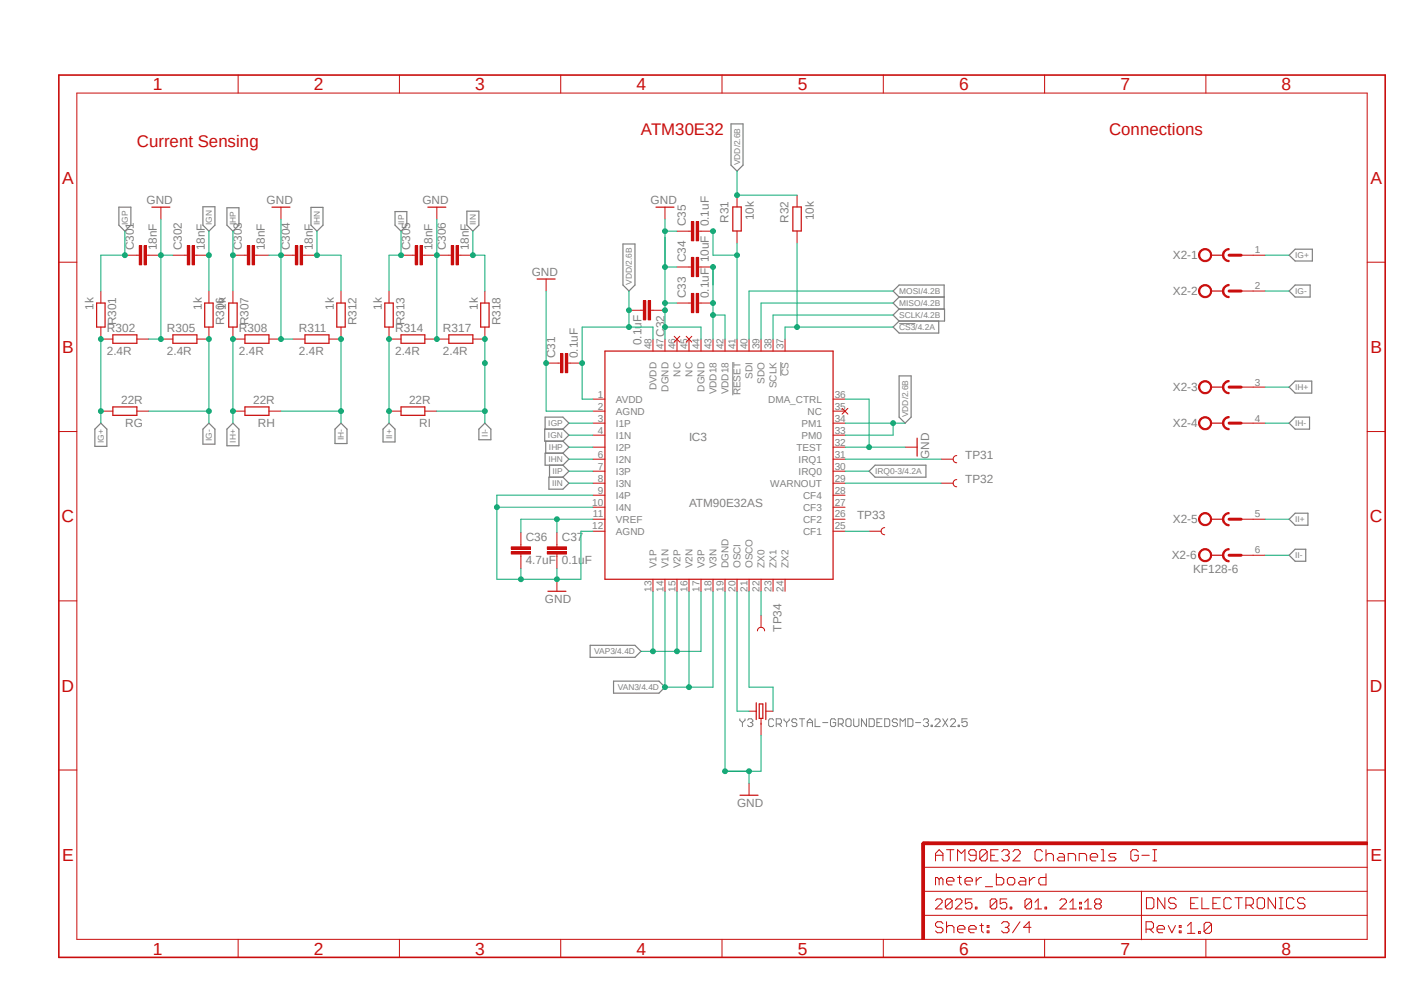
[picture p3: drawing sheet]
<svg xmlns="http://www.w3.org/2000/svg" width="297mm" height="210mm" viewBox="0 0 297 210" stroke-linecap="round" stroke-linejoin="round" font-family="sans-serif">
<path d="M12.1 15.5l281.3 187.3M293.4 15.5l-281.3 187.3" fill="none" stroke="#fff" stroke-width=".21"/>
<g fill="none" stroke="#808080" stroke-width=".21">
<path d="M155 76.6v7M165.2 76.6v2.9M190.2 68.5h3.4M156.5 152v.3l.6 .5M157.1 152.8v.9M157.6 152v.3l-.5 .5M158.2 152.3l.2-.3h.6l.3 .3v.3l-.3 .2M158.7 152.8h.3M159 152.8l.3 .3v.3l-.3 .3h-.6l-.2-.3M163.7 152.3l-.3-.3h-.5l-.3 .3v1.1l.3 .3h.5l.3-.3M164.2 153.1h.9l.2-.3v-.5l-.2-.3h-.9v1.7M164.8 153.1l.5 .6"/>
<path d="M165.9 152v.3l.5 .5M166.4 152.8v.9M167 152v.3l-.6 .5M168.6 152.3l-.3-.3h-.5l-.3 .3v.3l.3 .2h.5l.3 .3v.3l-.3 .3h-.5l-.3-.3M169.1 152h1.1M169.7 152v1.7M170.8 152.8h1.1M170.8 153.7v-1.1l.5-.6 .6 .6v1.1M172.4 152v1.7h1.1M174 152.8h1.1M176.8 152.3l-.3-.3h-.6l-.2 .3v1.1l.2 .3h.6l.3-.3v-.6h-.6M177.3 153.1h.8l.3-.3v-.5l-.3-.3h-.8v1.7"/>
<path d="M177.8 153.1l.6 .6M179.2 152h.6l.2 .3v1.1l-.2 .3h-.6l-.3-.3v-1.1zM180.6 152v1.4l.2 .3h.6l.3-.3v-1.4M183.3 152v1.7l-1.1-1.7v1.7M183.9 152h.8l.3 .3v1.1l-.3 .3h-.8zM185.5 152.8h.6M186.6 152h-1.1v1.7h1.1M187.2 152h.8l.2 .3v1.1l-.2 .3h-.8zM189.9 152.3l-.3-.3h-.5l-.3 .3v.3l.3 .2h.5l.3 .3v.3l-.3 .3h-.5l-.3-.3M190.4 153.7v-1.7l.6 .6 .5-.6v1.7M192.1 152h.8l.2 .3v1.1l-.2 .3h-.8zM193.7 152.8h1.1"/>
<path d="M195.3 152.3l.3-.3h.5l.3 .3v.3l-.3 .2M195.9 152.8h.2M196.1 152.8l.3 .3v.3l-.3 .3h-.5l-.3-.3M197 153.4h.2v.3h-.2zM197.8 152.3l.2-.3h.6l.3 .3v.3l-1.1 1.1h1.1M199.4 152l1.1 1.7M200.5 152l-1.1 1.7M201 152.3l.3-.3h.5l.3 .3v.3l-1.1 1.1h1.1M202.7 153.4h.2v.3h-.2zM204.6 152h-1.1v.8l.5-.2h.3l.3 .2v.6l-.3 .3h-.5l-.3-.3"/>
</g>
<g fill="none" stroke="#808080" stroke-width=".25">
<path d="M154.6 26.2h2.6v8.7l-1.3 1.3-1.3-1.3zM25.1 43.8h2.6v3.8l-1.3 1.3-1.3-1.3zM42.9 43.7h2.6v3.9l-1.3 1.3-1.3-1.3zM48 43.9h2.5v3.7l-1.2 1.3-1.3-1.3zM65.8 43.9h2.5v3.7l-1.2 1.3-1.3-1.3zM83.6 44.7h2.5v2.9l-1.3 1.3-1.2-1.3zM98.8 44.7h2.5v2.9l-1.3 1.3-1.2-1.3zM131.8 51.6h2.5v8.7l-1.2 1.3-1.3-1.3zM272.7 54l1.3-1.3h3.6v2.5h-3.6zM190.2 79.5h2.5v8.7l-1.2 1.3-1.3-1.3zM190.2 62.8l-1.3 1.3 1.3 1.3M190.2 62.8h9.5"/>
<path d="M190.2 65.4h9.6v2.5h-9.6M190.2 62.8l-1.3-1.2 1.3-1.3h9.5v5.1M190.2 65.4l-1.3 1.2 1.3 1.3M190.2 67.9l-1.3 1.3 1.3 1.2h8.4v-2.5M272.7 61.6l1.3-1.3h3.2v2.5h-3.2zM21.3 89.5l1.3 1.3v3.6h-2.5v-3.6zM44.2 89.5l1.3 1.3v3.1h-2.6v-3.1zM49.3 89.5l1.2 1.3v3.5h-2.5v-3.5zM70.9 90.8l1.2-1.3 1.3 1.3v3h-2.5zM81 90.8l1.3-1.3 1.3 1.3v2.7h-2.6zM102.6 89.5l1.2 1.3v2.2h-2.5v-2.2zM115.3 90.8v-2.6h3.8l1.3 1.3-1.3 1.3"/>
<path d="M115.4 93.3v2.5M116.2 98.4v2.5M119.1 90.8h-3.9v2.5h3.9M119.1 95.8h-3.8v2.6h3.8M119.1 90.8l1.3 1.2-1.3 1.3M119.1 98.4l1.3 1.3-1.3 1.2M119.1 93.3l1.3 1.3-1.3 1.2M119.1 95.8l1.3 1.3-1.3 1.3M185.1 98.4h10.8v2.5h-10.8l-1.2-1.2zM272.7 89.5l1.3-1.3h3v2.6h-3zM272.7 81.9l1.3-1.3h3.5v2.5h-3.5zM116.1 100.9h3l1.3 1.3-1.3 1.3h-3z"/>
<path d="M272.7 109.8l1.3-1.3h2.7v2.6h-2.7zM272.7 117.4l1.3-1.2h2.2v2.5h-2.2zM124.8 136.5h9.5l1.3 1.3-1.3 1.2h-9.5zM129.8 144.1h9.6l1.3 1.2-1.3 1.3h-9.6z"/>
</g>
<path d="M29 54h.5M31 54h.5" fill="none" stroke="#c90d0c" stroke-width=".21"/>
<path d="M30.5 51.9h.5v4.1h-.5z" fill-rule="evenodd" fill="#c90d0c"/>
<path d="M30.5 51.9h.5v4.1h-.5z" fill="none" stroke="#c90d0c" stroke-width=".21"/>
<path d="M29.5 51.9h.5v4.1h-.5z" fill-rule="evenodd" fill="#c90d0c"/>
<path d="M26.4 54h2.6M29.5 51.9h.5v4.1h-.5zM31.5 54h2.5M39.1 54h.5M41.1 54h.6" fill="none" stroke="#c90d0c" stroke-width=".21"/>
<path d="M40.6 51.9h.5v4.1h-.5z" fill-rule="evenodd" fill="#c90d0c"/>
<path d="M40.6 51.9h.5v4.1h-.5z" fill="none" stroke="#c90d0c" stroke-width=".21"/>
<path d="M39.6 51.9h.5v4.1h-.5z" fill-rule="evenodd" fill="#c90d0c"/>
<path d="M36.6 54h2.5M39.6 51.9h.5v4.1h-.5zM41.7 54h2.5M51.8 54h.5M53.8 54h.6" fill="none" stroke="#c90d0c" stroke-width=".21"/>
<path d="M53.3 51.9h.5v4.1h-.5z" fill-rule="evenodd" fill="#c90d0c"/>
<path d="M53.3 51.9h.5v4.1h-.5z" fill="none" stroke="#c90d0c" stroke-width=".21"/>
<path d="M52.3 51.9h.5v4.1h-.5z" fill-rule="evenodd" fill="#c90d0c"/>
<path d="M49.3 54h2.5M52.3 51.9h.5v4.1h-.5zM54.4 54h2.5M62 54h.5M64 54h.5" fill="none" stroke="#c90d0c" stroke-width=".21"/>
<path d="M63.5 51.9h.5v4.1h-.5z" fill-rule="evenodd" fill="#c90d0c"/>
<path d="M63.5 51.9h.5v4.1h-.5z" fill="none" stroke="#c90d0c" stroke-width=".21"/>
<path d="M62.5 51.9h.5v4.1h-.5z" fill-rule="evenodd" fill="#c90d0c"/>
<g fill="none" stroke="#c90d0c" stroke-width=".21">
<path d="M59.4 54h2.6M62.5 51.9h.5v4.1h-.5zM64.5 54h2.6M138.1 71.7v2.6M140.7 71.7v2.6M142.6 71.1l1.2 1.2M143.2 71.7v2.6M143.8 71.1l-1.2 1.2M145.2 71.1l1.1 1.2M145.8 71.7v2.6M146.3 71.1l-1.1 1.2M148.3 71.7v2.6"/>
<path d="M150.8 71.7v2.6M153.4 71.7v2.6M155.9 71.7v2.6M158.5 71.7v2.6M161 71.7v2.6M163.5 71.7v2.6M166.1 71.7v2.6M125.4 87h2.6M125.4 84.4h2.6M125.4 92h2.6M125.4 89.5h2.6M125.4 97.1h2.6"/>
<path d="M125.4 94.6h2.6M125.4 99.7h2.6M176.2 87h2.6M176.2 84.4h2.6M176.2 92h2.6M176.2 89.5h2.6M176.2 97.1h2.6M176.2 94.6h2.6M176.2 99.7h2.6M178.1 86.4l1.3 1.2M179.4 86.4l-1.3 1.2M117.8 115.1v.6"/>
<path d="M117.8 117.2v.5M125.4 112.4h2.6M125.4 109.8h2.6M125.4 107.3h2.6M125.4 104.7h2.6M125.4 102.2h2.6M176.2 112.4h2.6M176.2 109.8h2.6M176.2 107.3h2.6M176.2 104.7h2.6M176.2 102.2h2.6M138.1 122.5v2.6"/>
<path d="M140.7 122.5v2.6M143.2 122.5v2.6M145.8 122.5v2.6M148.3 122.5v2.6M150.8 122.5v2.6M153.4 122.5v2.6M155.9 122.5v2.6M158.5 122.5v2.6M161 122.5v2.6M163.5 122.5v2.6M166.1 122.5v2.6"/>
</g>
<path d="M128 74.3h48.2v48.2h-48.2z" fill="none" stroke="#c90d0c" stroke-width=".25"/>
<path d="M115.8 116.7h4v.5h-4z" fill-rule="evenodd" fill="#c90d0c"/>
<path d="M115.8 116.7h4v.5h-4z" fill="none" stroke="#c90d0c" stroke-width=".21"/>
<path d="M115.8 115.7h4v.5h-4z" fill-rule="evenodd" fill="#c90d0c"/>
<path d="M145.8 56.5h.5M147.8 56.5h.5M115.8 115.7h4v.5h-4zM117.8 112.6v2.5M117.8 117.7v2.5" fill="none" stroke="#c90d0c" stroke-width=".21"/>
<path d="M147.3 54.4h.5v4.1h-.5z" fill-rule="evenodd" fill="#c90d0c"/>
<path d="M147.3 54.4h.5v4.1h-.5z" fill="none" stroke="#c90d0c" stroke-width=".21"/>
<path d="M146.3 54.4h.5v4.1h-.5z" fill-rule="evenodd" fill="#c90d0c"/>
<path d="M143.2 56.5h2.6M146.3 54.4h.5v4.1h-.5zM148.3 56.5h2.5M155.9 41.3v2.5M155.9 48.9v2.5M110.2 115.1v.6M110.2 117.2v.5" fill="none" stroke="#c90d0c" stroke-width=".21"/>
<path d="M155 43.8h1.8v5.1h-1.8z" fill="none" stroke="#c90d0c" stroke-width=".25"/>
<path d="M108.2 116.7h4v.5h-4z" fill-rule="evenodd" fill="#c90d0c"/>
<path d="M108.2 116.7h4v.5h-4z" fill="none" stroke="#c90d0c" stroke-width=".21"/>
<path d="M108.2 115.7h4v.5h-4z" fill-rule="evenodd" fill="#c90d0c"/>
<path d="M34 43.8v2.6M59.4 43.8v2.6M115.5 59v2.6M140.7 43.8v2.6M118.1 76.8h.5M120.1 76.8h.5M191.5 94.6h2.5M108.2 115.7h4v.5h-4zM110.2 112.6v2.5M110.2 117.7v2.5M117.8 122.5v2.6" fill="none" stroke="#c90d0c" stroke-width=".21"/>
<path d="M32.1 43.8h3.8M57.5 43.8h3.8M113.6 59h3.8M138.8 43.8h3.8M194 92.7v3.8M115.9 125.1h3.8" fill="none" stroke="#c90d0c" stroke-width=".25"/>
<path d="M119.6 74.8h.5v4h-.5z" fill-rule="evenodd" fill="#c90d0c"/>
<path d="M119.6 74.8h.5v4h-.5z" fill="none" stroke="#c90d0c" stroke-width=".21"/>
<path d="M118.6 74.8h.5v4h-.5z" fill-rule="evenodd" fill="#c90d0c"/>
<path d="M145.8 48.9h.5M147.8 48.9h.5M115.5 76.8h2.6M118.6 74.8h.5v4h-.5zM120.6 76.8h2.5" fill="none" stroke="#c90d0c" stroke-width=".21"/>
<path d="M147.3 46.9h.5v4h-.5z" fill-rule="evenodd" fill="#c90d0c"/>
<path d="M147.3 46.9h.5v4h-.5z" fill="none" stroke="#c90d0c" stroke-width=".21"/>
<path d="M146.3 46.9h.5v4h-.5z" fill-rule="evenodd" fill="#c90d0c"/>
<path d="M143.2 48.9h2.6M146.3 46.9h.5v4h-.5zM148.3 48.9h2.5M145.8 64.1h.5M147.8 64.1h.5" fill="none" stroke="#c90d0c" stroke-width=".21"/>
<path d="M147.3 62.1h.5v4h-.5z" fill-rule="evenodd" fill="#c90d0c"/>
<path d="M147.3 62.1h.5v4h-.5z" fill="none" stroke="#c90d0c" stroke-width=".21"/>
<path d="M146.3 62.1h.5v4h-.5z" fill-rule="evenodd" fill="#c90d0c"/>
<path d="M135.6 65.6h.5M137.6 65.6h.5M143.2 64.1h2.6M146.3 62.1h.5v4h-.5zM148.3 64.1h2.5" fill="none" stroke="#c90d0c" stroke-width=".21"/>
<path d="M136.1 63.6h.5v4h-.5z" fill-rule="evenodd" fill="#c90d0c"/>
<path d="M136.1 63.6h.5v4h-.5z" fill="none" stroke="#c90d0c" stroke-width=".21"/>
<path d="M137.1 63.6h.5v4h-.5z" fill-rule="evenodd" fill="#c90d0c"/>
<path d="M87.3 54h.5M89.4 54h.5M133.1 65.6h2.5M137.1 63.6h.5v4h-.5zM138.1 65.6h2.6" fill="none" stroke="#c90d0c" stroke-width=".21"/>
<path d="M88.9 51.9h.5v4.1h-.5z" fill-rule="evenodd" fill="#c90d0c"/>
<path d="M88.9 51.9h.5v4.1h-.5z" fill="none" stroke="#c90d0c" stroke-width=".21"/>
<path d="M87.8 51.9h.5v4.1h-.5z" fill-rule="evenodd" fill="#c90d0c"/>
<path d="M84.8 54h2.5M87.8 51.9h.5v4.1h-.5zM89.9 54h2.5M95 54h.5M97 54h.5" fill="none" stroke="#c90d0c" stroke-width=".21"/>
<path d="M96.5 51.9h.5v4.1h-.5z" fill-rule="evenodd" fill="#c90d0c"/>
<path d="M96.5 51.9h.5v4.1h-.5z" fill="none" stroke="#c90d0c" stroke-width=".21"/>
<path d="M95.5 51.9h.5v4.1h-.5z" fill-rule="evenodd" fill="#c90d0c"/>
<path d="M92.4 54h2.6M92.4 43.8v2.6M95.5 51.9h.5v4.1h-.5zM97.5 54h2.5M82.3 61.6v2.5M82.3 69.2v2.5M102.6 61.6v2.5M102.6 69.2v2.5M158.5 165.7v2.5" fill="none" stroke="#c90d0c" stroke-width=".21"/>
<path d="M90.5 43.8h3.8M81.4 64.1h1.8v5.1h-1.8zM101.7 64.1h1.8v5.1h-1.8zM156.5 168.2h3.9" fill="none" stroke="#c90d0c" stroke-width=".25"/>
<path d="M195 178.4h.6v20.3h-.6z" fill-rule="evenodd" fill="#c90d0c"/>
<path d="M195 178.4h.6v20.3h-.6z" fill="none" stroke="#c90d0c" stroke-width=".21"/>
<path d="M195.2 178.1h94v.5h-94z" fill-rule="evenodd" fill="#c90d0c"/>
<g fill="none" stroke="#c90d0c" stroke-width=".21">
<path d="M16.3 19.7h272.9v179h-272.9zM50.4 15.9v3.8M84.5 15.9v3.8M118.6 15.9v3.8M152.7 15.9v3.8M186.9 15.9v3.8M221 15.9v3.8M255.1 15.9v3.8M12.4 55.5h3.9M289.2 55.5h3.8M21.3 61.6v2.5M21.3 69.2v2.5"/>
<path d="M44.2 61.6v2.5M44.2 69.2v2.5M49.3 61.6v2.5M49.3 69.2v2.5M72.1 61.6v2.5M72.1 69.2v2.5M12.4 91.3h3.9M289.2 91.3h3.8M12.4 127.1h3.9M289.2 127.1h3.8M12.4 162.9h3.9M195.2 178.1h94v.5h-94z"/>
<path d="M200.2 179.7h1.6M201 179.7v2.4M211.2 179.7h-1.6v2.4h1.6M221.3 179.7v2.4M233 179.7h.4v2.4M243.9 179.7h.8M244.3 179.7v2.4M289.2 162.9h3.8M50.4 198.7v3.8M84.5 198.7v3.8M118.6 198.7v3.8M152.7 198.7v3.8"/>
<path d="M186.9 198.7v3.8M195.3 193.6h93.9M195.3 188.5h93.9M195.3 183.4h93.9M197.9 182.1v-1.6l.8-.8 .8 .8v1.6M197.9 190.5l.3-.4h.8l.3 .4v.3l-1.4 1.4h1.4M197.9 180.9h1.6M198.7 186l-.4-.4h-.4v1.6M198.7 186l.4-.4 .4 .4v1.2M198.7 186v1.2M199.5 195.3l-.4-.4h-.8l-.4 .4v.4l.4 .4h.8l.4 .4v.4l-.4 .4h-.8l-.4-.4M200.2 196.1l.4-.4h.8l.4 .4v1.2"/>
<path d="M200.2 186.4h1.6v-.4l-.4-.4h-.8l-.4 .4v.7l.4 .5h.8M200.2 194.9v2.4M201.4 190.5v1.4l-.4 .3h-.6l-.4-.3M201.4 190.5l-.4-.4h-.6l-.4 .4v1.4M201.4 190.5l-1.4 1.4M202.1 190.5l.3-.4h.8l.3 .4v.3l-1.4 1.4h1.4M202.6 196.5h1.5v-.4l-.3-.4h-.8l-.4 .4v.8l.4 .4h.8M202.6 182.1v-2.4l.8 .8 .7-.8v2.4M202.6 185.6h.8M203 185.2v1.5l.4 .5M204.1 186.4h1.6v-.4l-.4-.4h-.7l-.5 .4v.7l.5 .5h.7M204.9 196.5h1.6v-.4l-.4-.4h-.8l-.4 .4v.8l.4 .4h.8"/>
<path d="M205.6 190.1h-1.4v1.1l.7-.4h.4l.3 .4v.7l-.3 .3h-.7l-.4-.3M206.3 191.9h.4v.3h-.4zM206.5 180.9h-1.2l-.4-.4v-.4l.4-.4h.8l.4 .4v1.6l-.4 .4h-.8l-.4-.4M206.5 185.6v1.6M207.3 195.7h.7M207.6 195.3v1.6l.4 .4M207.6 185.6h-.3l-.8 .8M208.4 187.5h1.6M208.8 195.7h.4v.4h-.4zM208.8 196.9h.4v.4h-.4zM208.8 180.1v1.6l-.4 .4h-.8l-.3-.4M208.8 180.1l-.4-.4h-.8l-.3 .4v1.6"/>
<path d="M208.8 180.1l-1.5 1.6M209.6 180.9h.8M210.8 184.8v2.4h1.1l.4-.5v-.7l-.4-.4h-1.1M210.9 190.5v1.4l-.4 .3h-.7l-.3-.3M210.9 190.5l-.4-.4h-.7l-.3 .4v1.4M210.9 190.5l-1.4 1.4M211.9 195.3l.4-.4h.8l.3 .4v.4l-.3 .4M211.9 180.1l.4-.4h.8l.4 .4v.4l-.4 .4M212.6 196.1h.5M212.7 180.9h.4M213 190.1h-1.4v1.1l.7-.4h.3l.4 .4v.7l-.4 .3h-.7l-.3-.3M213.1 196.1l.3 .4v.4l-.3 .4h-.8l-.4-.4"/>
<path d="M213.1 180.9l.4 .4v.4l-.4 .4h-.8l-.4-.4M213.5 185.6h.8l.4 .4v.7l-.4 .5h-.8l-.4-.5v-.7zM213.7 191.9h.3v.3h-.3zM214.3 180.1l.4-.4h.7l.4 .4v.4l-1.5 1.6h1.5M215.8 194.9l-1.6 2.4M215.8 185.6h.8l.4 .4v1.2h-1.2l-.4-.5 .4-.3h1.2M217.8 185.6v1.6M218.1 196.1h-1.6l1.2-1.2v2.4M218.2 190.5v1.4l-.3 .3h-.7l-.4-.3M218.2 190.5l-.3-.4h-.7l-.4 .4v1.4M218.2 190.5l-1.4 1.4M218.9 185.6h-.3l-.8 .8"/>
<path d="M218.9 192.2h1.4M218.9 190.8l.7-.7v2.1M220.5 180.1l-.4-.4h-.8l-.4 .4v1.6l.4 .4h.8l.4-.4M221 198.7v3.8M221.1 191.9h.3v.3h-.3zM221.3 184.8v2.4h-1.2l-.3-.5v-.7l.3-.4h1.2M221.3 180.9l.4-.4h.8l.3 .4v1.2M224 180.5h.8l.4 .4v1.2h-1.2l-.4-.4 .4-.4h1.2M224.2 190.5l.3-.4h.8l.3 .4v.3l-1.4 1.4h1.4M226 182.1v-1.6h1.1l.4 .4v1.2M226.3 192.2h1.4M226.3 190.8l.7-.7v2.1"/>
<path d="M228.3 182.1v-1.6h1.2l.4 .4v1.2M228.4 191.9h.4v.3h-.4zM228.4 190.8h.4v.4h-.4zM229.4 192.2h1.5M229.4 190.8l.8-.7v2.1M230.6 181.3h1.6v-.4l-.4-.4h-.8l-.4 .4v.8l.4 .4h.8M231.9 191.2l-.3 .3v.4l.3 .3h.7l.4-.3v-.4l-.4-.3M231.9 191.2l-.3-.4v-.3l.3-.4h.7l.4 .4v.3l-.4 .4M231.9 191.2h.7M233 182.1h.8M236.1 180.5h-1.2l-.4 .4 .4 .4h.8l.4 .4-.4 .4h-1.2M240.8 180.1l-.4-.4h-.8l-.4 .4v1.6l.4 .4h.8l.4-.4v-.8h-.8"/>
<path d="M241.5 188.5v10.3M241.6 180.9h1.5M242.4 196.5h1.2l.4-.4v-.8l-.4-.4h-1.2v2.4M242.5 189.9h1.2l.4 .3v1.6l-.4 .4h-1.2zM243.2 196.5l.8 .8M243.9 182.1h.8M244.8 196.5h1.5v-.4l-.3-.4h-.8l-.4 .4v.8l.4 .4h.8M246.4 189.9v2.3l-1.5-2.3v2.3M247.1 195.7l.8 1.6 .8-1.6M248.8 190.2l-.4-.3h-.8l-.4 .3v.5l.4 .4h.8l.4 .3v.4l-.4 .4h-.8l-.4-.4M249.5 195.7h.4v.4h-.4zM249.5 196.9h.4v.4h-.4z"/>
<path d="M251.2 195.8l.8-.7v2.3M251.2 197.4h1.6M251.9 191.1h.8M253.4 189.9h-1.5v2.3h1.5M253.5 197h.4v.4h-.4zM254.3 189.9v2.3h1.5M255.1 198.7v3.8M256.3 195.5v1.5l-.4 .4h-.8l-.4-.4M256.3 195.5l-.4-.4h-.8l-.4 .4v1.5M256.3 195.5l-1.6 1.5M256.6 191.1h.7M258.1 189.9h-1.5v2.3h1.5"/>
<path d="M260.5 190.2l-.4-.3h-.8l-.4 .3v1.6l.4 .4h.8l.4-.4M261.2 189.9h1.6M262 189.9v2.3M263.6 191.4h1.2l.3-.3v-.9l-.3-.3h-1.2v2.3M264.4 191.4l.7 .8M265.9 190.2l.4-.3h.8l.4 .3v1.6l-.4 .4h-.8l-.4-.4zM269.8 189.9v2.3l-1.5-2.3v2.3M270.6 192.2h.8M270.6 189.9h.8M271 189.9v2.3M273.7 190.2l-.4-.3h-.8l-.3 .3v1.6l.3 .4h.8l.4-.4M276.1 190.2l-.4-.3h-.8l-.4 .3v.5l.4 .4h.8l.4 .3v.4l-.4 .4h-.8l-.4-.4"/>
</g>
<path d="M196.6 178.4h-1.3v1.2" fill="none" stroke="#c90d0c" stroke-width=".64"/>
<path d="M12.4 15.9h280.6v186.6h-280.6z" fill="none" stroke="#c90d0c" stroke-width=".34"/>
<path d="M256.2 54h2.5M20.4 64.1h1.8v5.1h-1.8zM43.3 64.1h1.8v5.1h-1.8zM48.4 64.1h1.8v5.1h-1.8zM71.2 64.1h1.8v5.1h-1.8z" fill="none" stroke="#c90d0c" stroke-width=".25"/>
<path d="M259 53l.8-.4h.2v.2a1.12 1.12 0 0 0-1.1 1.2 1.12 1.12 0 0 0 1.1 1.1v.2a1.36 1.36 0 0 1-1.3-.8 1.36 1.36 0 0 1 .3-1.5z" fill-rule="evenodd" fill="#c90d0c"/>
<path d="M259 53l.8-.4h.2v.2a1.12 1.12 0 0 0-1.1 1.2 1.12 1.12 0 0 0 1.1 1.1v.2a1.36 1.36 0 0 1-1.3-.8 1.36 1.36 0 0 1 .3-1.5zM262.6 54h2.5" fill="none" stroke="#c90d0c" stroke-width=".21"/>
<path d="M260 54h2.6" fill="none" stroke="#c90d0c" stroke-width=".64"/>
<path d="M253.9 53a1.4 1.4 0 0 1 2.2 .2 1.4 1.4 0 0 1-.8 2.1 1.4 1.4 0 0 1-1.8-1.3h.3a1.15 1.15 0 0 1 1.5-1.2 1.15 1.15 0 0 1 .5 1.9 1.15 1.15 0 0 1-1.9-.3l-.1-.4h-.3z" fill-rule="evenodd" fill="#c90d0c"/>
<path d="M253.9 53a1.4 1.4 0 0 1 2.2 .2 1.4 1.4 0 0 1-.8 2.1 1.4 1.4 0 0 1-1.8-1.3h.3a1.15 1.15 0 0 1 1.5-1.2 1.15 1.15 0 0 1 .5 1.9 1.15 1.15 0 0 1-1.9-.3l-.1-.4h-.3zM265.1 54h2.5" fill="none" stroke="#c90d0c" stroke-width=".21"/>
<path d="M256.2 81.9h2.5" fill="none" stroke="#c90d0c" stroke-width=".25"/>
<path d="M259 80.9l.8-.4h.2v.2a1.14 1.14 0 0 0-1.1 1.2 1.14 1.14 0 0 0 1.1 1.1v.3a1.37 1.37 0 0 1-1.3-.9 1.37 1.37 0 0 1 .3-1.5z" fill-rule="evenodd" fill="#c90d0c"/>
<path d="M259 80.9l.8-.4h.2v.2a1.14 1.14 0 0 0-1.1 1.2 1.14 1.14 0 0 0 1.1 1.1v.3a1.37 1.37 0 0 1-1.3-.9 1.37 1.37 0 0 1 .3-1.5zM262.6 81.9h2.5" fill="none" stroke="#c90d0c" stroke-width=".21"/>
<path d="M260 81.9h2.6" fill="none" stroke="#c90d0c" stroke-width=".64"/>
<path d="M253.9 81a1.39 1.39 0 0 1 2.2 .1 1.39 1.39 0 0 1-.8 2.1 1.39 1.39 0 0 1-1.8-1.3h.3a1.15 1.15 0 0 1 1.5-1.2 1.15 1.15 0 0 1 .5 1.9 1.15 1.15 0 0 1-1.9-.3l-.1-.4h-.3z" fill-rule="evenodd" fill="#c90d0c"/>
<path d="M253.9 81a1.39 1.39 0 0 1 2.2 .1 1.39 1.39 0 0 1-.8 2.1 1.39 1.39 0 0 1-1.8-1.3h.3a1.15 1.15 0 0 1 1.5-1.2 1.15 1.15 0 0 1 .5 1.9 1.15 1.15 0 0 1-1.9-.3l-.1-.4h-.3zM265.1 81.9h2.5" fill="none" stroke="#c90d0c" stroke-width=".21"/>
<path d="M256.2 89.5h2.5" fill="none" stroke="#c90d0c" stroke-width=".25"/>
<path d="M259 88.5l.8-.4h.2v.2a1.14 1.14 0 0 0-1.1 1.2 1.14 1.14 0 0 0 1.1 1.1v.3a1.39 1.39 0 0 1-1.3-.9 1.39 1.39 0 0 1 .3-1.5z" fill-rule="evenodd" fill="#c90d0c"/>
<path d="M259 88.5l.8-.4h.2v.2a1.14 1.14 0 0 0-1.1 1.2 1.14 1.14 0 0 0 1.1 1.1v.3a1.39 1.39 0 0 1-1.3-.9 1.39 1.39 0 0 1 .3-1.5zM262.6 89.5h2.5" fill="none" stroke="#c90d0c" stroke-width=".21"/>
<path d="M260 89.5h2.6" fill="none" stroke="#c90d0c" stroke-width=".64"/>
<path d="M253.9 88.6a1.39 1.39 0 0 1 2.2 .2 1.39 1.39 0 0 1-.8 2.1 1.39 1.39 0 0 1-1.8-1.4h.3a1.15 1.15 0 0 1 1.5-1.1 1.15 1.15 0 0 1 .5 1.8 1.15 1.15 0 0 1-1.9-.3l-.1-.4h-.3z" fill-rule="evenodd" fill="#c90d0c"/>
<path d="M253.9 88.6a1.39 1.39 0 0 1 2.2 .2 1.39 1.39 0 0 1-.8 2.1 1.39 1.39 0 0 1-1.8-1.4h.3a1.15 1.15 0 0 1 1.5-1.1 1.15 1.15 0 0 1 .5 1.8 1.15 1.15 0 0 1-1.9-.3l-.1-.4h-.3zM265.1 89.5h2.5" fill="none" stroke="#c90d0c" stroke-width=".21"/>
<path d="M256.2 109.8h2.5" fill="none" stroke="#c90d0c" stroke-width=".25"/>
<path d="M259 108.8l.8-.4h.2v.3a1.14 1.14 0 0 0-1.1 1.1 1.14 1.14 0 0 0 1.1 1.2v.2a1.39 1.39 0 0 1-1.3-.9 1.39 1.39 0 0 1 .3-1.5z" fill-rule="evenodd" fill="#c90d0c"/>
<path d="M259 108.8l.8-.4h.2v.3a1.14 1.14 0 0 0-1.1 1.1 1.14 1.14 0 0 0 1.1 1.2v.2a1.39 1.39 0 0 1-1.3-.9 1.39 1.39 0 0 1 .3-1.5zM262.6 109.8h2.5" fill="none" stroke="#c90d0c" stroke-width=".21"/>
<path d="M260 109.8h2.6" fill="none" stroke="#c90d0c" stroke-width=".64"/>
<path d="M253.9 108.9a1.39 1.39 0 0 1 2.2 .2 1.39 1.39 0 0 1-.8 2.1 1.39 1.39 0 0 1-1.8-1.4h.3a1.15 1.15 0 0 1 1.5-1.1 1.15 1.15 0 0 1 .5 1.9 1.15 1.15 0 0 1-1.9-.4l-.1-.4h-.3z" fill-rule="evenodd" fill="#c90d0c"/>
<path d="M253.9 108.9a1.39 1.39 0 0 1 2.2 .2 1.39 1.39 0 0 1-.8 2.1 1.39 1.39 0 0 1-1.8-1.4h.3a1.15 1.15 0 0 1 1.5-1.1 1.15 1.15 0 0 1 .5 1.9 1.15 1.15 0 0 1-1.9-.4l-.1-.4h-.3zM265.1 109.8h2.5" fill="none" stroke="#c90d0c" stroke-width=".21"/>
<path d="M256.2 117.4h2.5" fill="none" stroke="#c90d0c" stroke-width=".25"/>
<path d="M259 116.4l.8-.4h.2v.3a1.14 1.14 0 0 0-1.1 1.1 1.14 1.14 0 0 0 1.1 1.2v.2a1.39 1.39 0 0 1-1.3-.8 1.39 1.39 0 0 1 .3-1.6z" fill-rule="evenodd" fill="#c90d0c"/>
<path d="M259 116.4l.8-.4h.2v.3a1.14 1.14 0 0 0-1.1 1.1 1.14 1.14 0 0 0 1.1 1.2v.2a1.39 1.39 0 0 1-1.3-.8 1.39 1.39 0 0 1 .3-1.6zM262.6 117.4h2.5" fill="none" stroke="#c90d0c" stroke-width=".21"/>
<path d="M260 117.4h2.6" fill="none" stroke="#c90d0c" stroke-width=".64"/>
<path d="M253.9 116.5a1.39 1.39 0 0 1 2.2 .2 1.39 1.39 0 0 1-.8 2.1 1.39 1.39 0 0 1-1.8-1.4h.3a1.15 1.15 0 0 1 1.5-1.1 1.15 1.15 0 0 1 .5 1.9 1.15 1.15 0 0 1-1.9-.4l-.1-.4h-.3z" fill-rule="evenodd" fill="#c90d0c"/>
<path d="M253.9 116.5a1.39 1.39 0 0 1 2.2 .2 1.39 1.39 0 0 1-.8 2.1 1.39 1.39 0 0 1-1.8-1.4h.3a1.15 1.15 0 0 1 1.5-1.1 1.15 1.15 0 0 1 .5 1.9 1.15 1.15 0 0 1-1.9-.4l-.1-.4h-.3zM265.1 117.4h2.5" fill="none" stroke="#c90d0c" stroke-width=".21"/>
<path d="M256.2 61.6h2.5" fill="none" stroke="#c90d0c" stroke-width=".25"/>
<path d="M259 60.6l.8-.4h.2v.2a1.14 1.14 0 0 0-1.1 1.2 1.14 1.14 0 0 0 1.1 1.1v.2a1.36 1.36 0 0 1-1.3-.8 1.36 1.36 0 0 1 .3-1.5z" fill-rule="evenodd" fill="#c90d0c"/>
<path d="M259 60.6l.8-.4h.2v.2a1.14 1.14 0 0 0-1.1 1.2 1.14 1.14 0 0 0 1.1 1.1v.2a1.36 1.36 0 0 1-1.3-.8 1.36 1.36 0 0 1 .3-1.5zM262.6 61.6h2.5" fill="none" stroke="#c90d0c" stroke-width=".21"/>
<path d="M260 61.6h2.6" fill="none" stroke="#c90d0c" stroke-width=".64"/>
<path d="M253.9 60.7a1.4 1.4 0 0 1 2.2 .1 1.4 1.4 0 0 1-.8 2.1 1.4 1.4 0 0 1-1.8-1.3h.3a1.15 1.15 0 0 1 1.6-1.1 1.15 1.15 0 0 1 .4 1.9 1.15 1.15 0 0 1-1.9-.4l-.1-.4h-.3z" fill-rule="evenodd" fill="#c90d0c"/>
<g fill="none" stroke="#c90d0c" stroke-width=".21">
<path d="M168.6 41.3v2.5M168.6 48.9v2.5M21.3 71.7h2.6M29 71.7h2.5M34 71.7h2.6M41.7 71.7h2.5M49.3 71.7h2.5M56.9 71.7h2.5M62 71.7h2.5M69.6 71.7h2.5M82.3 71.7h2.5M89.9 71.7h5.1"/>
<path d="M100 71.7h2.6M253.9 60.7a1.4 1.4 0 0 1 2.2 .1 1.4 1.4 0 0 1-.8 2.1 1.4 1.4 0 0 1-1.8-1.3h.3a1.15 1.15 0 0 1 1.6-1.1 1.15 1.15 0 0 1 .4 1.9 1.15 1.15 0 0 1-1.9-.4l-.1-.4h-.3zM265.1 61.6h2.5M21.3 87h2.6M29 87h2.5M49.3 87h2.5M56.9 87h2.5M82.3 87h2.5M89.9 87h2.5M199.1 97.1h2.5M202.4 96.4a.76 .76 0 0 0-.8 .7 .76 .76 0 0 0 .8 .8M183.9 112.4h2.5"/>
<path d="M187.2 111.6a.76 .76 0 0 0-.8 .8 .76 .76 0 0 0 .8 .7M199.1 102.2h2.5M202.4 101.4a.76 .76 0 0 0-.8 .8 .76 .76 0 0 0 .8 .8M160.2 133.4a.76 .76 0 0 1 .8-.7 .76 .76 0 0 1 .8 .7M161 130.1v2.6M158.5 150.4h1.5M161 152v3.5M162 150.4h1.5"/>
</g>
<g fill="none" stroke="#c90d0c" stroke-width=".25">
<path d="M167.7 43.8h1.8v5.1h-1.8zM23.9 70.8h5.1v1.8h-5.1zM36.6 70.8h5.1v1.8h-5.1zM51.8 70.8h5.1v1.8h-5.1zM64.5 70.8h5.1v1.8h-5.1zM84.8 70.8h5.1v1.8h-5.1zM95 70.8h5v1.8h-5zM23.9 86.1h5.1v1.7h-5.1zM51.8 86.1h5.1v1.7h-5.1zM84.8 86.1h5.1v1.7h-5.1zM160 148.6v3.6M160.6 148.9h.8v3h-.8z"/>
<path d="M162 148.6v3.6"/>
</g>
<path d="M21.3 71.7v15.3" fill="none" stroke="#0dab76" stroke-width=".21"/>
<circle cx="21.3" cy="71.7" r=".51" fill="#0dab76"/>
<g fill="none" stroke="#0dab76" stroke-width=".21">
<path d="M21.3 87v2.5"/>
<circle cx="21.3" cy="71.7" r=".51"/>
</g>
<circle cx="21.3" cy="87" r=".51" fill="#0dab76"/>
<g fill="none" stroke="#0dab76" stroke-width=".21">
<path d="M267.6 54h5.1"/>
<circle cx="21.3" cy="87" r=".51"/>
</g>
<circle cx="26.4" cy="54" r=".51" fill="#0dab76"/>
<g fill="none" stroke="#0dab76" stroke-width=".21">
<path d="M26.4 48.9v5.1h-5.1v7.6M44.2 48.9v5.1M120.4 89.5h5"/>
<circle cx="26.4" cy="54" r=".51"/>
</g>
<circle cx="44.2" cy="54" r=".51" fill="#0dab76"/>
<g fill="none" stroke="#0dab76" stroke-width=".21">
<path d="M44.2 54v7.6M84.8 48.9v5.1h-2.5M120.4 92h5M120.4 99.7h5"/>
<circle cx="44.2" cy="54" r=".51"/>
</g>
<circle cx="84.8" cy="54" r=".51" fill="#0dab76"/>
<g fill="none" stroke="#0dab76" stroke-width=".21">
<path d="M82.3 54v7.6M100 48.9v5.1h2.6M120.4 102.2h5"/>
<circle cx="84.8" cy="54" r=".51"/>
</g>
<circle cx="100" cy="54" r=".51" fill="#0dab76"/>
<g fill="none" stroke="#0dab76" stroke-width=".21">
<path d="M102.6 54v7.6M122.9 112.4v10.1h-12.7M117.8 120.2v2.3"/>
<circle cx="100" cy="54" r=".51"/>
</g>
<circle cx="117.8" cy="122.5" r=".51" fill="#0dab76"/>
<g fill="none" stroke="#0dab76" stroke-width=".21">
<path d="M122.9 112.4h2.5M125.4 107.3h-20.3v15.2h5.1v-2.3"/>
<circle cx="117.8" cy="122.5" r=".51"/>
</g>
<circle cx="110.2" cy="122.5" r=".51" fill="#0dab76"/>
<g fill="none" stroke="#0dab76" stroke-width=".21">
<path d="M125.4 104.7h-20.3v2.6"/>
<circle cx="110.2" cy="122.5" r=".51"/>
</g>
<circle cx="105.1" cy="107.3" r=".51" fill="#0dab76"/>
<g fill="none" stroke="#0dab76" stroke-width=".21">
<path d="M34 46.4v7.6"/>
<circle cx="105.1" cy="107.3" r=".51"/>
</g>
<circle cx="34" cy="54" r=".51" fill="#0dab76"/>
<g fill="none" stroke="#0dab76" stroke-width=".21">
<path d="M36.6 54h-2.6v17.7h-2.5"/>
<circle cx="34" cy="54" r=".51"/>
</g>
<circle cx="34" cy="71.7" r=".51" fill="#0dab76"/>
<g fill="none" stroke="#0dab76" stroke-width=".21">
<path d="M178.8 94.6h12.7M178.8 84.4h5.1v10.2"/>
<circle cx="34" cy="71.7" r=".51"/>
</g>
<circle cx="183.8" cy="94.6" r=".51" fill="#0dab76"/>
<g fill="none" stroke="#0dab76" stroke-width=".21">
<path d="M59.4 46.4v7.6"/>
<circle cx="183.8" cy="94.6" r=".51"/>
</g>
<circle cx="59.4" cy="54" r=".51" fill="#0dab76"/>
<g fill="none" stroke="#0dab76" stroke-width=".21">
<path d="M56.9 54h2.5v17.7h2.6"/>
<circle cx="59.4" cy="54" r=".51"/>
</g>
<circle cx="59.4" cy="71.7" r=".51" fill="#0dab76"/>
<g fill="none" stroke="#0dab76" stroke-width=".21">
<path d="M140.7 46.4v10.1h2.5"/>
<circle cx="59.4" cy="71.7" r=".51"/>
</g>
<circle cx="140.7" cy="56.5" r=".51" fill="#0dab76"/>
<g fill="none" stroke="#0dab76" stroke-width=".21">
<path d="M140.7 50.2v6.3M140.7 69.2h7.6v2.5"/>
<circle cx="140.7" cy="56.5" r=".51"/>
</g>
<circle cx="140.7" cy="69.2" r=".51" fill="#0dab76"/>
<g fill="none" stroke="#0dab76" stroke-width=".21">
<path d="M140.7 56.5v15.2M140.7 64.1h2.5"/>
<circle cx="140.7" cy="69.2" r=".51"/>
</g>
<circle cx="140.7" cy="64.1" r=".51" fill="#0dab76"/>
<g fill="none" stroke="#0dab76" stroke-width=".21">
<path d="M140.7 48.9h2.5"/>
<circle cx="140.7" cy="64.1" r=".51"/>
</g>
<circle cx="140.7" cy="48.9" r=".51" fill="#0dab76"/>
<circle cx="140.7" cy="48.9" r=".51" fill="none" stroke="#0dab76" stroke-width=".21"/>
<circle cx="140.7" cy="65.6" r=".51" fill="#0dab76"/>
<g fill="none" stroke="#0dab76" stroke-width=".21">
<path d="M115.5 61.6v25.4h9.9"/>
<circle cx="140.7" cy="65.6" r=".51"/>
</g>
<circle cx="115.5" cy="76.8" r=".51" fill="#0dab76"/>
<g fill="none" stroke="#0dab76" stroke-width=".21">
<path d="M92.4 46.4v7.6"/>
<circle cx="115.5" cy="76.8" r=".51"/>
</g>
<circle cx="92.4" cy="54" r=".51" fill="#0dab76"/>
<g fill="none" stroke="#0dab76" stroke-width=".21">
<path d="M92.4 54v17.7"/>
<circle cx="92.4" cy="54" r=".51"/>
</g>
<circle cx="92.4" cy="71.7" r=".51" fill="#0dab76"/>
<g fill="none" stroke="#0dab76" stroke-width=".21">
<path d="M153.4 125.1v38h5.1v2.6M161 155.5v7.6"/>
<circle cx="92.4" cy="71.7" r=".51"/>
</g>
<circle cx="153.4" cy="163.1" r=".51" fill="#0dab76"/>
<g fill="none" stroke="#0dab76" stroke-width=".21">
<path d="M153.4 163.1h7.6"/>
<circle cx="153.4" cy="163.1" r=".51"/>
</g>
<circle cx="158.4" cy="163.1" r=".51" fill="#0dab76"/>
<g fill="none" stroke="#0dab76" stroke-width=".21">
<path d="M178.8 89.5h12.7M188.9 89.5v2.5h-10.1"/>
<circle cx="158.4" cy="163.1" r=".51"/>
</g>
<circle cx="188.9" cy="89.5" r=".51" fill="#0dab76"/>
<g fill="none" stroke="#0dab76" stroke-width=".21">
<path d="M133.1 61.6v7.6h5v2.5"/>
<circle cx="188.9" cy="89.5" r=".51"/>
</g>
<circle cx="133" cy="65.6" r=".51" fill="#0dab76"/>
<g fill="none" stroke="#0dab76" stroke-width=".21">
<path d="M133.1 69.2h-10v15.2h2.3"/>
<circle cx="133" cy="65.6" r=".51"/>
</g>
<circle cx="133" cy="69.2" r=".51" fill="#0dab76"/>
<circle cx="133" cy="69.2" r=".51" fill="none" stroke="#0dab76" stroke-width=".21"/>
<circle cx="123.1" cy="76.8" r=".51" fill="#0dab76"/>
<g fill="none" stroke="#0dab76" stroke-width=".21">
<path d="M155.9 36.2v5.1M155.9 41.3h.1M155.9 41.3h12.7"/>
<circle cx="123.1" cy="76.8" r=".51"/>
</g>
<circle cx="155.9" cy="41.3" r=".51" fill="#0dab76"/>
<g fill="none" stroke="#0dab76" stroke-width=".21">
<path d="M150.8 56.5v15.2M150.8 66.6h2.6v5.1"/>
<circle cx="155.9" cy="41.3" r=".51"/>
</g>
<circle cx="150.8" cy="66.6" r=".51" fill="#0dab76"/>
<circle cx="150.8" cy="66.6" r=".51" fill="none" stroke="#0dab76" stroke-width=".21"/>
<circle cx="150.8" cy="64.1" r=".51" fill="#0dab76"/>
<circle cx="150.8" cy="64.1" r=".51" fill="none" stroke="#0dab76" stroke-width=".21"/>
<circle cx="150.8" cy="56.5" r=".51" fill="#0dab76"/>
<g fill="none" stroke="#0dab76" stroke-width=".21">
<path d="M168.6 51.4v17.8M188.9 64.1h-27.9v7.6M188.9 66.6h-25.4v5.1M188.9 69.2h-22.8v2.5"/>
<circle cx="150.8" cy="56.5" r=".51"/>
</g>
<circle cx="168.6" cy="69.2" r=".51" fill="#0dab76"/>
<g fill="none" stroke="#0dab76" stroke-width=".21">
<path d="M188.9 61.6h-30.4v10.1M110.2 109.8h15.2M117.8 109.8v2.8"/>
<circle cx="168.6" cy="69.2" r=".51"/>
</g>
<circle cx="117.8" cy="109.8" r=".51" fill="#0dab76"/>
<g fill="none" stroke="#0dab76" stroke-width=".21">
<path d="M44.2 71.7v17.8M110.2 109.8v2.8"/>
<circle cx="117.8" cy="109.8" r=".51"/>
</g>
<circle cx="44.2" cy="71.7" r=".51" fill="#0dab76"/>
<g fill="none" stroke="#0dab76" stroke-width=".21">
<path d="M31.5 87h12.7"/>
<circle cx="44.2" cy="71.7" r=".51"/>
</g>
<circle cx="44.2" cy="87" r=".51" fill="#0dab76"/>
<g fill="none" stroke="#0dab76" stroke-width=".21">
<path d="M150.8 48.9v5.1h5.1M155.9 51.4v20.3M267.6 61.6h5.1"/>
<circle cx="44.2" cy="87" r=".51"/>
</g>
<circle cx="155.9" cy="54" r=".51" fill="#0dab76"/>
<circle cx="155.9" cy="54" r=".51" fill="none" stroke="#0dab76" stroke-width=".21"/>
<circle cx="150.8" cy="48.9" r=".51" fill="#0dab76"/>
<g fill="none" stroke="#0dab76" stroke-width=".21">
<path d="M49.3 48.9v5.1M120.4 94.6h5M155.9 125.1v25.3h2.6M158.5 125.1v20.2h5v5.1"/>
<circle cx="150.8" cy="48.9" r=".51"/>
</g>
<circle cx="49.3" cy="54" r=".51" fill="#0dab76"/>
<g fill="none" stroke="#0dab76" stroke-width=".21">
<path d="M49.3 54v7.6M67.1 48.9v5.1M120.4 97.1h5"/>
<circle cx="49.3" cy="54" r=".51"/>
</g>
<circle cx="67.1" cy="54" r=".51" fill="#0dab76"/>
<g fill="none" stroke="#0dab76" stroke-width=".21">
<path d="M67.1 54h5v7.6M49.3 71.7v17.8"/>
<circle cx="67.1" cy="54" r=".51"/>
</g>
<circle cx="49.3" cy="71.7" r=".51" fill="#0dab76"/>
<circle cx="49.3" cy="71.7" r=".51" fill="none" stroke="#0dab76" stroke-width=".21"/>
<circle cx="49.3" cy="87" r=".51" fill="#0dab76"/>
<g fill="none" stroke="#0dab76" stroke-width=".21">
<path d="M72.1 87v2.5M267.6 81.9h5.1"/>
<circle cx="49.3" cy="87" r=".51"/>
</g>
<circle cx="72.1" cy="71.7" r=".51" fill="#0dab76"/>
<g fill="none" stroke="#0dab76" stroke-width=".21">
<path d="M72.1 71.7v15.3h-12.7"/>
<circle cx="72.1" cy="71.7" r=".51"/>
</g>
<circle cx="72.1" cy="87" r=".51" fill="#0dab76"/>
<g fill="none" stroke="#0dab76" stroke-width=".21">
<path d="M82.3 71.7v15.3M267.6 89.5h5.1"/>
<circle cx="72.1" cy="87" r=".51"/>
</g>
<circle cx="82.3" cy="71.7" r=".51" fill="#0dab76"/>
<g fill="none" stroke="#0dab76" stroke-width=".21">
<path d="M82.3 87v2.5"/>
<circle cx="82.3" cy="71.7" r=".51"/>
</g>
<circle cx="82.3" cy="87" r=".51" fill="#0dab76"/>
<g fill="none" stroke="#0dab76" stroke-width=".21">
<path d="M102.6 76.8v10.2M267.6 109.8h5.1"/>
<circle cx="82.3" cy="87" r=".51"/>
</g>
<circle cx="102.6" cy="76.8" r=".51" fill="#0dab76"/>
<g fill="none" stroke="#0dab76" stroke-width=".21">
<path d="M102.6 71.7v5.1h.1M102.6 87v2.5"/>
<circle cx="102.6" cy="76.8" r=".51"/>
</g>
<circle cx="102.6" cy="71.7" r=".51" fill="#0dab76"/>
<g fill="none" stroke="#0dab76" stroke-width=".21">
<path d="M92.4 87h10.2"/>
<circle cx="102.6" cy="71.7" r=".51"/>
</g>
<circle cx="102.6" cy="87" r=".51" fill="#0dab76"/>
<g fill="none" stroke="#0dab76" stroke-width=".21">
<path d="M267.6 117.4h5.1M135.6 137.8h7.6M138.1 125.1v12.7"/>
<circle cx="102.6" cy="87" r=".51"/>
</g>
<circle cx="138.1" cy="137.8" r=".51" fill="#0dab76"/>
<g fill="none" stroke="#0dab76" stroke-width=".21">
<path d="M143.2 125.1v12.7h5.1"/>
<circle cx="138.1" cy="137.8" r=".51"/>
</g>
<circle cx="143.2" cy="137.8" r=".51" fill="#0dab76"/>
<g fill="none" stroke="#0dab76" stroke-width=".21">
<path d="M140.7 125.1v20.2M148.3 125.1v12.7"/>
<circle cx="143.2" cy="137.8" r=".51"/>
</g>
<circle cx="140.7" cy="145.3" r=".51" fill="#0dab76"/>
<g fill="none" stroke="#0dab76" stroke-width=".21">
<path d="M145.8 125.1v20.2M140.7 145.3h10.1"/>
<circle cx="140.7" cy="145.3" r=".51"/>
</g>
<circle cx="145.7" cy="145.3" r=".51" fill="#0dab76"/>
<g fill="none" stroke="#0dab76" stroke-width=".21">
<path d="M178.8 97.1h20.3M178.8 99.7h5.1M178.8 102.2h20.3M178.8 112.4h5.1M150.8 125.1v20.2M161 125.1v5"/>
<circle cx="145.7" cy="145.3" r=".51"/>
</g>
<g font-size="3.7" fill="#c90d0c">
<text x="32.3" y="19.1">1</text>
<text x="66.4" y="19.1">2</text>
<text x="100.5" y="19.1">3</text>
<text x="134.7" y="19.1">4</text>
<text x="168.8" y="19.1">5</text>
<text x="202.9" y="19.1">6</text>
<text x="237" y="19.1">7</text>
<text x="271.1" y="19.1">8</text>
<text x="13.1" y="38.9">A</text>
<text x="289.9" y="38.9">A</text>
<text x="13.1" y="74.7">B</text>
<text x="289.9" y="74.7">B</text>
<text x="13" y="110.5">C</text>
<text x="289.8" y="110.5">C</text>
<text x="13" y="146.3">D</text>
<text x="289.8" y="146.3">D</text>
<text x="13.1" y="182.1">E</text>
<text x="289.9" y="182.1">E</text>
<text x="32.3" y="201.9">1</text>
<text x="66.4" y="201.9">2</text>
<text x="100.5" y="201.9">3</text>
<text x="134.7" y="201.9">4</text>
<text x="168.8" y="201.9">5</text>
<text x="202.9" y="201.9">6</text>
<text x="237" y="201.9">7</text>
<text x="271.1" y="201.9">8</text>
</g>
<g font-size="3.6" fill="#c90d0c">
<text x="135.6" y="28.6">ATM30E32</text>
<text x="234.6" y="28.6">Connections</text>
<text x="29" y="31.1">Current Sensing</text>
</g>
<g font-size="2.5" fill="#808080">
<text x="31" y="43.1">GND</text>
<text x="56.4" y="43.1">GND</text>
<text x="89.4" y="43.1">GND</text>
<text x="137.6" y="43.1">GND</text>
<text x="145.1" y="47.9" transform="rotate(-90 145.1 47.9)">C35</text>
<text x="149.9" y="47.9" transform="rotate(-90 149.9 47.9)">0.1uF</text>
<text x="154.1" y="47.2" transform="rotate(-90 154.1 47.2)">R31</text>
<text x="159.5" y="46.6" transform="rotate(-90 159.5 46.6)">10k</text>
<text x="166.8" y="47.2" transform="rotate(-90 166.8 47.2)">R32</text>
<text x="172.2" y="46.6" transform="rotate(-90 172.2 46.6)">10k</text>
<text x="28.3" y="53" transform="rotate(-90 28.3 53)">C301</text>
<text x="33.1" y="53" transform="rotate(-90 33.1 53)">18nF</text>
<text x="38.5" y="53" transform="rotate(-90 38.5 53)">C302</text>
<text x="43.3" y="53" transform="rotate(-90 43.3 53)">18nF</text>
<text x="51.2" y="53" transform="rotate(-90 51.2 53)">C303</text>
<text x="56" y="53" transform="rotate(-90 56 53)">18nF</text>
<text x="61.3" y="53" transform="rotate(-90 61.3 53)">C304</text>
<text x="66.2" y="53" transform="rotate(-90 66.2 53)">18nF</text>
<text x="86.7" y="53" transform="rotate(-90 86.7 53)">C305</text>
<text x="91.5" y="53" transform="rotate(-90 91.5 53)">18nF</text>
<text x="94.3" y="53" transform="rotate(-90 94.3 53)">C306</text>
<text x="99.1" y="53" transform="rotate(-90 99.1 53)">18nF</text>
<text x="112.5" y="58.3">GND</text>
<text x="145.1" y="55.5" transform="rotate(-90 145.1 55.5)">C34</text>
<text x="149.9" y="55.5" transform="rotate(-90 149.9 55.5)">10uF</text>
<text x="248.1" y="54.9">X2-1</text>
<text x="19.8" y="65.5" transform="rotate(-90 19.8 65.5)">1k</text>
<text x="42.7" y="65.5" transform="rotate(-90 42.7 65.5)">1k</text>
<text x="47.8" y="65.5" transform="rotate(-90 47.8 65.5)">1k</text>
<text x="70.6" y="65.5" transform="rotate(-90 70.6 65.5)">1k</text>
<text x="80.8" y="65.5" transform="rotate(-90 80.8 65.5)">1k</text>
<text x="101.1" y="65.5" transform="rotate(-90 101.1 65.5)">1k</text>
<text x="145.1" y="63.1" transform="rotate(-90 145.1 63.1)">C33</text>
<text x="149.9" y="63.1" transform="rotate(-90 149.9 63.1)">0.1uF</text>
<text x="248.1" y="62.4">X2-2</text>
<text x="22.6" y="70.2">R302</text>
<text x="24.6" y="68.8" transform="rotate(-90 24.6 68.8)">R301</text>
<text x="35.3" y="70.2">R305</text>
<text x="47.5" y="68.8" transform="rotate(-90 47.5 68.8)">R306</text>
<text x="50.6" y="70.2">R308</text>
<text x="52.5" y="68.8" transform="rotate(-90 52.5 68.8)">R307</text>
<text x="63.2" y="70.2">R311</text>
<text x="75.4" y="68.8" transform="rotate(-90 75.4 68.8)">R312</text>
<text x="83.6" y="70.2">R314</text>
<text x="85.6" y="68.8" transform="rotate(-90 85.6 68.8)">R313</text>
<text x="93.7" y="70.2">R317</text>
<text x="105.9" y="68.8" transform="rotate(-90 105.9 68.8)">R318</text>
<text x="140.5" y="71.2" transform="rotate(-90 140.5 71.2)">C32</text>
<text x="22.6" y="75">2.4R</text>
<text x="35.3" y="75">2.4R</text>
<text x="50.6" y="75">2.4R</text>
<text x="63.2" y="75">2.4R</text>
<text x="83.6" y="75">2.4R</text>
<text x="93.7" y="75">2.4R</text>
<text x="117.4" y="75.8" transform="rotate(-90 117.4 75.8)">C31</text>
<text x="122.3" y="75.8" transform="rotate(-90 122.3 75.8)">0.1uF</text>
<text x="135.7" y="73" transform="rotate(-90 135.7 73)">0.1uF</text>
<text x="248.1" y="82.8">X2-3</text>
<text x="25.6" y="85.4">22R</text>
<text x="53.6" y="85.4">22R</text>
<text x="86.5" y="85.4">22R</text>
<text x="26.5" y="90.3">RG</text>
<text x="54.5" y="90.3">RH</text>
<text x="88.7" y="90.3">RI</text>
<text x="145.8" y="93.3">IC3</text>
<text x="248.1" y="90.4">X2-4</text>
<text x="196.6" y="97.1" transform="rotate(-90 196.6 97.1)">GND</text>
<text x="204.2" y="97.1">TP31</text>
<text x="145.8" y="107.3">ATM90E32AS</text>
<text x="204.2" y="102.2">TP32</text>
<text x="181.3" y="109.8">TP33</text>
<text x="248.1" y="110.7">X2-5</text>
<text x="111.2" y="119.3">4.7uF</text>
<text x="111.2" y="114.5">C36</text>
<text x="118.8" y="119.3">0.1uF</text>
<text x="118.8" y="114.5">C37</text>
<text x="247.9" y="118.3">X2-6</text>
<text x="252.4" y="121.2">KF128-6</text>
<text x="115.3" y="127.6">GND</text>
<text x="165.3" y="133.6" transform="rotate(-90 165.3 133.6)">TP34</text>
<text x="155.9" y="170.7">GND</text>
</g>
<g font-size="2.1" fill="#808080">
<text x="265.5" y="53.6">1</text>
<text x="265.5" y="61.2">2</text>
<text x="137.8" y="73.9" transform="rotate(-90 137.8 73.9)">48</text>
<text x="140.3" y="73.9" transform="rotate(-90 140.3 73.9)">47</text>
<text x="142.9" y="73.9" transform="rotate(-90 142.9 73.9)">46</text>
<text x="145.4" y="73.9" transform="rotate(-90 145.4 73.9)">45</text>
<text x="148" y="73.9" transform="rotate(-90 148 73.9)">44</text>
<text x="150.5" y="73.9" transform="rotate(-90 150.5 73.9)">43</text>
<text x="153" y="73.9" transform="rotate(-90 153 73.9)">42</text>
<text x="155.6" y="73.9" transform="rotate(-90 155.6 73.9)">41</text>
<text x="158.1" y="73.9" transform="rotate(-90 158.1 73.9)">40</text>
<text x="160.7" y="73.9" transform="rotate(-90 160.7 73.9)">39</text>
<text x="163.2" y="73.9" transform="rotate(-90 163.2 73.9)">38</text>
<text x="165.7" y="73.9" transform="rotate(-90 165.7 73.9)">37</text>
<text x="138.9" y="82.5" transform="rotate(-90 138.9 82.5)">DVDD</text>
<text x="141.4" y="82.8" transform="rotate(-90 141.4 82.8)">DGND</text>
<text x="144" y="79.6" transform="rotate(-90 144 79.6)">NC</text>
<text x="146.5" y="79.6" transform="rotate(-90 146.5 79.6)">NC</text>
<text x="149.1" y="82.8" transform="rotate(-90 149.1 82.8)">DGND</text>
<text x="151.6" y="83.4" transform="rotate(-90 151.6 83.4)">VDD18</text>
<text x="154.1" y="83.4" transform="rotate(-90 154.1 83.4)">VDD18</text>
<text x="156.7" y="83.6" transform="rotate(-90 156.7 83.6)">RESET</text>
<text x="159.2" y="80.1" transform="rotate(-90 159.2 80.1)">SDI</text>
<text x="161.8" y="81.2" transform="rotate(-90 161.8 81.2)">SDO</text>
<text x="164.3" y="82.1" transform="rotate(-90 164.3 82.1)">SCLK</text>
<text x="166.8" y="79.5" transform="rotate(-90 166.8 79.5)">CS</text>
<text x="265.5" y="81.5">3</text>
<text x="126.4" y="86.6">2</text>
<text x="126.4" y="84.1">1</text>
<text x="126.4" y="89.2">3</text>
<text x="130.3" y="87.7">AGND</text>
<text x="130.3" y="85.2">AVDD</text>
<text x="162.5" y="85.2">DMA_CTRL</text>
<text x="170.9" y="87.7">NC</text>
<text x="176.6" y="84.1">36</text>
<text x="176.6" y="86.6">35</text>
<text x="176.6" y="89.2">34</text>
<text x="265.5" y="89.2">4</text>
<text x="126.4" y="91.7">4</text>
<text x="130.3" y="92.8">I1N</text>
<text x="130.3" y="90.3">I1P</text>
<text x="130.3" y="95.3">I2P</text>
<text x="168.5" y="95.3">TEST</text>
<text x="169.6" y="92.8">PM0</text>
<text x="169.6" y="90.3">PM1</text>
<text x="176.6" y="91.7">33</text>
<text x="176.6" y="94.2">32</text>
<text x="126.4" y="96.8">6</text>
<text x="126.4" y="101.9">8</text>
<text x="126.4" y="99.3">7</text>
<text x="130.3" y="97.9">I2N</text>
<text x="130.3" y="100.4">I3P</text>
<text x="169" y="100.4">IRQ0</text>
<text x="169" y="97.9">IRQ1</text>
<text x="176.6" y="99.3">30</text>
<text x="176.6" y="96.8">31</text>
<text x="176.6" y="101.9">29</text>
<text x="125.3" y="106.9">10</text>
<text x="126.4" y="104.4">9</text>
<text x="130.3" y="103">I3N</text>
<text x="130.3" y="105.5">I4P</text>
<text x="162.9" y="103">WARNOUT</text>
<text x="169.9" y="105.5">CF4</text>
<text x="176.6" y="106.9">27</text>
<text x="176.6" y="104.4">28</text>
<text x="125.3" y="112">12</text>
<text x="125.4" y="109.4">11</text>
<text x="130.3" y="113.1">AGND</text>
<text x="130.3" y="108">I4N</text>
<text x="130.3" y="110.6">VREF</text>
<text x="169.9" y="113.1">CF1</text>
<text x="169.9" y="110.6">CF2</text>
<text x="169.9" y="108">CF3</text>
<text x="176.6" y="112">25</text>
<text x="176.6" y="109.4">26</text>
<text x="265.5" y="109.4">5</text>
<text x="265.5" y="117.1">6</text>
<text x="137.8" y="125.2" transform="rotate(-90 137.8 125.2)">13</text>
<text x="138.9" y="120.2" transform="rotate(-90 138.9 120.2)">V1P</text>
<text x="140.3" y="125.2" transform="rotate(-90 140.3 125.2)">14</text>
<text x="141.4" y="120.2" transform="rotate(-90 141.4 120.2)">V1N</text>
<text x="142.9" y="125.2" transform="rotate(-90 142.9 125.2)">15</text>
<text x="144" y="120.2" transform="rotate(-90 144 120.2)">V2P</text>
<text x="145.4" y="125.2" transform="rotate(-90 145.4 125.2)">16</text>
<text x="146.5" y="120.2" transform="rotate(-90 146.5 120.2)">V2N</text>
<text x="148" y="125.2" transform="rotate(-90 148 125.2)">17</text>
<text x="149.1" y="120.2" transform="rotate(-90 149.1 120.2)">V3P</text>
<text x="150.5" y="125.2" transform="rotate(-90 150.5 125.2)">18</text>
<text x="151.6" y="120.2" transform="rotate(-90 151.6 120.2)">V3N</text>
<text x="153" y="125.2" transform="rotate(-90 153 125.2)">19</text>
<text x="154.1" y="120.2" transform="rotate(-90 154.1 120.2)">DGND</text>
<text x="155.6" y="125.2" transform="rotate(-90 155.6 125.2)">20</text>
<text x="156.7" y="120.2" transform="rotate(-90 156.7 120.2)">OSCI</text>
<text x="158.1" y="125.2" transform="rotate(-90 158.1 125.2)">21</text>
<text x="159.2" y="120.2" transform="rotate(-90 159.2 120.2)">OSCO</text>
<text x="160.7" y="125.2" transform="rotate(-90 160.7 125.2)">22</text>
<text x="161.8" y="120.2" transform="rotate(-90 161.8 120.2)">ZX0</text>
<text x="163.2" y="125.2" transform="rotate(-90 163.2 125.2)">23</text>
<text x="164.3" y="120.2" transform="rotate(-90 164.3 120.2)">ZX1</text>
<text x="165.7" y="125.2" transform="rotate(-90 165.7 125.2)">24</text>
<text x="166.8" y="120.2" transform="rotate(-90 166.8 120.2)">ZX2</text>
</g>
<g font-size="1.8" fill="#808080">
<text x="156.6" y="34.9" transform="rotate(-90 156.6 34.9)">VDD/2.6B</text>
<text x="27.1" y="47.6" transform="rotate(-90 27.1 47.6)">IGP</text>
<text x="44.8" y="47.6" transform="rotate(-90 44.8 47.6)">IGN</text>
<text x="49.9" y="47.6" transform="rotate(-90 49.9 47.6)">IHP</text>
<text x="67.7" y="47.6" transform="rotate(-90 67.7 47.6)">IHN</text>
<text x="85.5" y="47.6" transform="rotate(-90 85.5 47.6)">IIP</text>
<text x="100.7" y="47.6" transform="rotate(-90 100.7 47.6)">IIN</text>
<text x="274" y="54.6">IG+</text>
<text x="133.7" y="60.3" transform="rotate(-90 133.7 60.3)">VDD/2.6B</text>
<text x="190.2" y="64.7">MISO/4.2B</text>
<text x="190.2" y="62.2">MOSI/4.2B</text>
<text x="274" y="62.2">IG-</text>
<text x="190.2" y="67.3">SCLK/4.2B</text>
<text x="190.2" y="69.8">CS3/4.2A</text>
<text x="274" y="82.5">IH+</text>
<text x="192.1" y="88.2" transform="rotate(-90 192.1 88.2)">VDD/2.6B</text>
<text x="22" y="93.7" transform="rotate(-90 22 93.7)">IG+</text>
<text x="44.8" y="93.3" transform="rotate(-90 44.8 93.3)">IG-</text>
<text x="49.9" y="93.6" transform="rotate(-90 49.9 93.6)">IH+</text>
<text x="72.8" y="93.1" transform="rotate(-90 72.8 93.1)">IH-</text>
<text x="82.9" y="92.8" transform="rotate(-90 82.9 92.8)">II+</text>
<text x="103.2" y="92.4" transform="rotate(-90 103.2 92.4)">II-</text>
<text x="115.9" y="92.7">IGN</text>
<text x="116" y="90.1">IGP</text>
<text x="116.1" y="95.2">IHP</text>
<text x="274" y="90.1">IH-</text>
<text x="116" y="97.7">IHN</text>
<text x="116.9" y="100.3">IIP</text>
<text x="185.1" y="100.3">IRQ0-3/4.2A</text>
<text x="116.8" y="102.8">IIN</text>
<text x="274" y="110.4">II+</text>
<text x="274" y="118.1">II-</text>
<text x="125.7" y="138.4">VAP3/4.4D</text>
<text x="130.7" y="146">VAN3/4.4D</text>
</g>
</svg>
